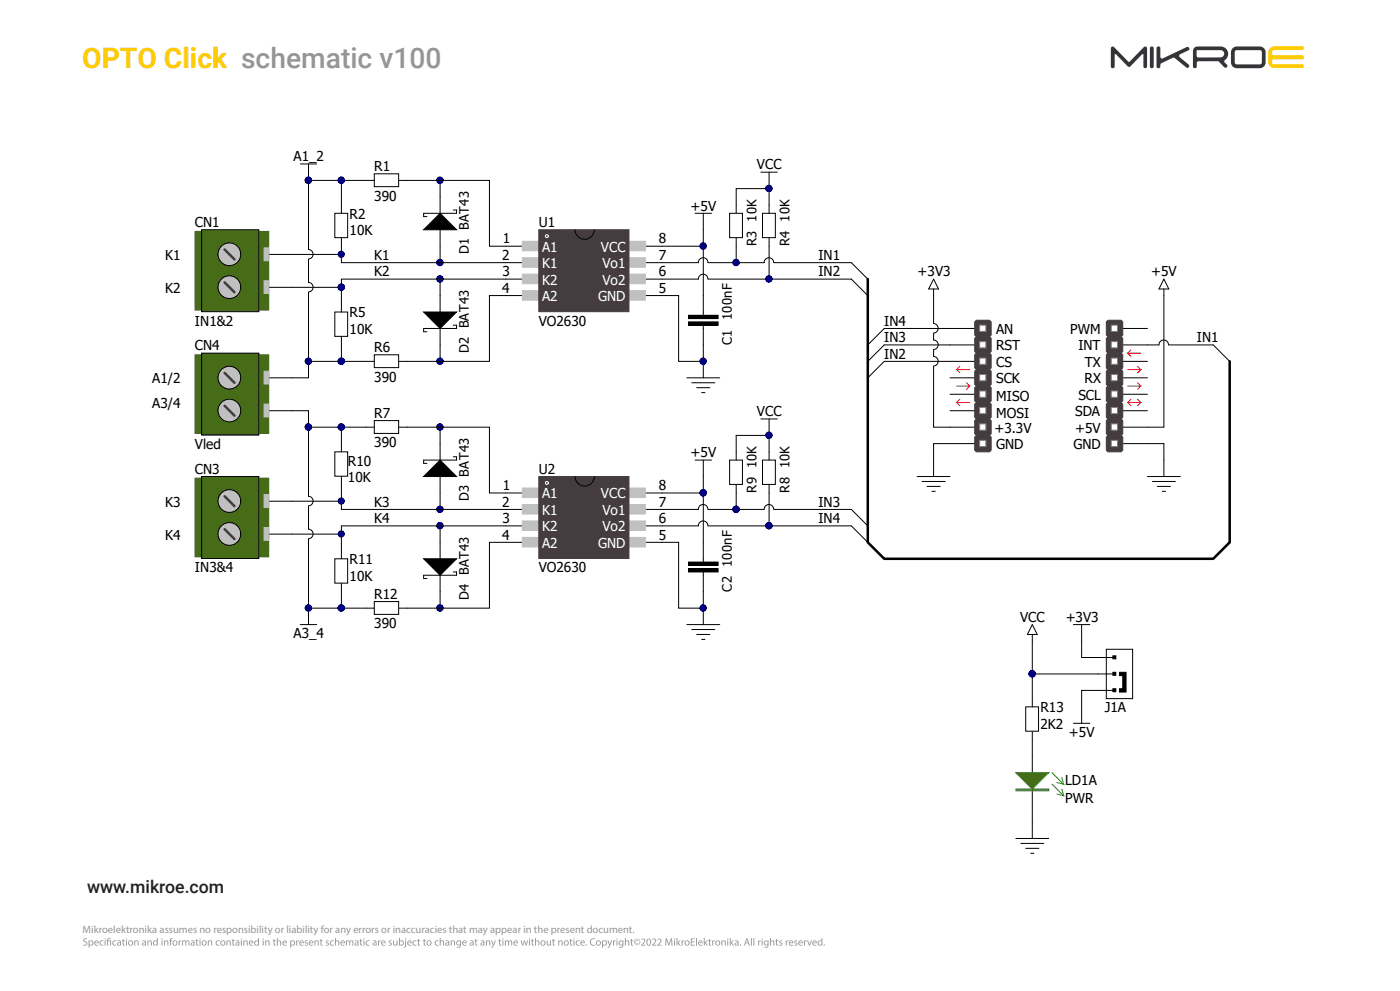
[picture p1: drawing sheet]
<svg xmlns="http://www.w3.org/2000/svg" width="420mm" height="297mm" viewBox="0 0 420 297" stroke-linecap="round" stroke-linejoin="round" font-family="sans-serif">
<path d="M381 14.4l1.3-.5h8.4a.54 .54 0 0 1 .5 .5 .54 .54 0 0 1-.5 .6h-8.6a.9 .9 0 0 0-.5 .8 .9 .9 0 0 0 .5 .8h8.6a.58 .58 0 0 1 .5 .6 .58 .58 0 0 1-.5 .6h-8.6a.8 .8 0 0 0-.5 .8 .8 .8 0 0 0 .7 .7h8.4a.55 .55 0 0 1 .5 .5 .55 .55 0 0 1-.5 .6h-8.4a1.74 1.74 0 0 1-1.8-1.8v-3.3z" fill-rule="evenodd" fill="#ffcc06"/>
<path d="M359 15.1l7.2-.1a1.09 1.09 0 0 1 1.1 1.1 1.09 1.09 0 0 1-1.1 1.1h-6.9l-.3-.5zM358.4 14.2l-.5 1.1v4.6a.58 .58 0 0 0 .6 .5 .58 .58 0 0 0 .5-.5l.1-1.2 .3-.3 6.3 .1a4 4 0 0 0 2.1 1.8l.4-.5-.4-.7a.72 .72 0 0 1-.5-.6 .72 .72 0 0 1 .5-.7 2.22 2.22 0 0 0 .5-2.5 2.22 2.22 0 0 0-2.1-1.4h-6.9zM347.1 14.1l-.1 5.8a.58 .58 0 0 0 .5 .5 .58 .58 0 0 0 .6-.5v-.7l.3-.2 3.7-1.7 3.8 2.9a.57 .57 0 0 0 .7-.1 .57 .57 0 0 0 0-.7l-2.7-2.3-.2-.4 .3-.4 2.5-1.2a.56 .56 0 0 0 .2-.7 .56 .56 0 0 0-.7-.3l-7.3 3.5-.6-.4v-3l-.5-.3zM345.1 14.1l-.1 5.8a.58 .58 0 0 0 .5 .5 .58 .58 0 0 0 .6-.5v-5.5l-.3-.4zM369.8 14.4l.9-.4 7.2-.1a1.74 1.74 0 0 1 1.8 1.8v3a1.74 1.74 0 0 1-1.8 1.7h-6.8a1.74 1.74 0 0 1-1.8-1.7v-3.4zM370.6 15.2l-.2 .5v3l.3 .5 7.2 .1 .6-.3 .1-3.3-.4-.6-7.1-.1zM333.4 14.1l-.1 .4v5.4a.58 .58 0 0 0 .5 .5 .58 .58 0 0 0 .6-.5v-3.5l.3-.2 3.6 3.7 .4 .2 4.2-3.9 .1 3.7a.55 .55 0 0 0 .6 .5 .55 .55 0 0 0 .5-.5v-5.4l-.3-.5-.6 .1-4.5 4.5-4.5-4.5-.4-.2z" fill-rule="evenodd" fill="#343537"/>
<path d="M247.1 283.2a.2 .2 0 0 1 .4 0 .2 .2 0 0 1-.4 0zM245.8 282.1l-.2 .2a.55 .55 0 0 0 0 .6 .55 .55 0 0 0 .6 .3l.2-.4a.52 .52 0 0 0-.1-.6 .52 .52 0 0 0-.5-.1zM245.5 282l.5-.2 .4 .2v-.9h.3v2.3h-.2v-.3a.74 .74 0 0 1-1.2 0 .74 .74 0 0 1 .2-1.1zM244.2 282.1l-.2 .4h.8l-.2-.4zM243.9 282.1a.67 .67 0 0 1 .8-.2 .67 .67 0 0 1 .3 .8h-1a.59 .59 0 0 0 .9 .4l.1 .2a.84 .84 0 0 1-1.1-.1 .84 .84 0 0 1 0-1.1zM242.1 281.8h.3l.4 1.3 .5-1.3h.3l-.6 1.6h-.3zM241.2 281.8h.2v.3l.6-.3v.3l-.5 .3v1h-.3zM240 282.1l-.2 .4h.8l-.2-.4zM239.7 282.1a.67 .67 0 0 1 .8-.2 .67 .67 0 0 1 .3 .8h-1a.59 .59 0 0 0 .9 .4l.1 .2a.84 .84 0 0 1-1.1-.1 .84 .84 0 0 1 0-1.1zM238.3 282l.5-.2 .4 .1-.7 .3a.69 .69 0 0 1 .5 1.2l-.8-.1 .1-.2 .4 .1 .3-.2-.7-.6zM237.1 282.1l-.2 .4h.8l-.1-.4zM236.8 282.1a.67 .67 0 0 1 .9-.2 .67 .67 0 0 1 .3 .8h-1.1a.59 .59 0 0 0 1 .4v.2a.84 .84 0 0 1-1.1-.1 .84 .84 0 0 1 0-1.1zM235.7 281.8h.3v.3l.5-.3v.3l-.5 .3v1h-.3zM233.8 282l.5-.2 .4 .1-.7 .3a.69 .69 0 0 1 .5 1.2l-.8-.1 .1-.2 .3 .1 .3-.2-.6-.6zM232.8 281.5l.3-.1v.4h.4v.3h-.4v.9l.4 .4h-.4l-.2-.3-.1-1h-.2zM231 281.1h.3v1a.55 .55 0 0 1 1 0v1.3h-.3v-1.1l-.3-.3-.4 .3v1.1h-.3zM229.6 282.1l-.1 .2a.57 .57 0 0 0 .4 .9l.4-.4a.51 .51 0 0 0-.1-.6 .51 .51 0 0 0-.6-.1zM229.3 282l.5-.2 .5 .3v-.3h.3v1.4a.81 .81 0 0 1-.4 .8 .81 .81 0 0 1-.9-.1v-.2a.57 .57 0 0 0 .7 .1 .57 .57 0 0 0 .3-.7 .72 .72 0 0 1-1.1 0 .72 .72 0 0 1 .1-1.1zM228.5 281.8h.3v1.6h-.3zM228.5 281.3h.3v.2h-.3zM227.4 281.8h.3v.3l.5-.3v.3l-.5 .3v1h-.3zM226 281.1h.3v2.3h-.3zM225.3 281.1h.3v2.3h-.3zM224.1 281.5l-.3 1h.6zM223.9 281.2h.4l.7 2.2h-.3l-.2-.7h-.8l-.2 .7h-.3zM221.9 283.2a.2 .2 0 0 1 .4 0 .2 .2 0 0 1-.4 0zM220.7 282.7l-.1 .2a.33 .33 0 0 0 .4 .3 .33 .33 0 0 0 .3-.3v-.3zM220.5 281.9l.5-.1 .4 .2 .2 1.4-.3-.2a.49 .49 0 0 1-.7 .1 .49 .49 0 0 1 0-.8l.7-.1v-.2l-.4-.2-.4 .1zM218.9 281.1h.3v1.5l.6-.8h.3l-.6 .7 .7 .9h-.3l-.5-.8-.2 .8h-.3zM218.2 281.8h.3v1.6h-.3zM218.2 281.3h.3v.2h-.3zM216.4 281.8h.3v.3a.57 .57 0 0 1 .7-.3 .57 .57 0 0 1 .3 .7v.9h-.2l-.1-1.1-.5-.2-.2 .3v1h-.3zM214.9 282.6a.54 .54 0 0 0 1 0 .54 .54 0 0 0-1 0zM214.5 282.6a.8 .8 0 0 1 1.6 0 .8 .8 0 0 1-1.6 0zM213.7 281.8h.2v.3l.5-.3v.3l-.4 .3v1h-.3zM212.7 281.5l.3-.1v.4h.4v.3h-.4v.9l.4 .4h-.5l-.2-.3v-1h-.2zM211.1 281.1h.3v1.5l.6-.8h.3l-.5 .7 .6 .9h-.3l-.5-.8-.2 .8h-.3zM209.9 282.1l-.2 .4h.8l-.1-.4zM209.6 282.1a.67 .67 0 0 1 .9-.2 .67 .67 0 0 1 .3 .8h-1.1a.59 .59 0 0 0 1 .4v.2a.84 .84 0 0 1-1.1-.1 .84 .84 0 0 1 0-1.1zM208.8 281.1h.3v2.3h-.3zM207.2 281.2h1.2v.3h-.9v.7h.9v.2h-.9v.8h1v.2h-1.3zM205.7 282.6a.54 .54 0 0 0 1 0 .54 .54 0 0 0-1 0zM205.3 282.6a.8 .8 0 0 1 1.6 0 .8 .8 0 0 1-1.6 0zM204.5 281.8h.2v.3l.5-.3v.3l-.4 .3v1h-.3zM202.9 281.1h.3v1.5l.6-.8h.4l-.6 .7 .6 .9h-.3l-.5-.8-.2 .8h-.3zM202.2 281.8h.3v1.6h-.3zM202.2 281.3h.3v.2h-.3zM199.7 281.2h.4l.5 1.8 .7-1.8h.3l.2 2.2h-.3l-.1-1.9-.7 1.9h-.2l-.6-1.9-.1 1.9h-.2zM197.2 281.5a.74 .74 0 0 1 1.2 .1 .74 .74 0 0 1-.4 1.1l-.4 .5h.9v.2h-1.3l.8-1a.49 .49 0 0 0 .1-.8 .49 .49 0 0 0-.8 .1zM195.6 281.5a.74 .74 0 0 1 1.2 .1 .74 .74 0 0 1-.4 1.1l-.4 .5h.9v.2h-1.3l.8-1a.49 .49 0 0 0 .1-.8 .49 .49 0 0 0-.8 .1zM194.5 281.6a.9 .9 0 0 0-.4 .9 .9 .9 0 0 0 .7 .6 .92 .92 0 0 0-.3-1.5zM194.1 281.6a.63 .63 0 0 1 .7-.3 .63 .63 0 0 1 .5 .6 .93 .93 0 0 1 0 1 .93 .93 0 0 1-1 .4l-.4-.9zM192.4 281.5a.74 .74 0 0 1 1.1 .1 .74 .74 0 0 1-.3 1.1l-.5 .5h1v.2h-1.4l.8-1a.49 .49 0 0 0 .1-.8 .49 .49 0 0 0-.7 .1zM190.8 281.9l.4-.2 .3 .2a.47 .47 0 0 0-.6 .1 .47 .47 0 0 0 0 .6 .47 .47 0 0 0 .6 .1 .55 .55 0 0 1-.8 0 .55 .55 0 0 1 .1-.8zM190.3 282.3a.85 .85 0 0 0 1.7 0 .85 .85 0 0 0-1.7 0zM190.1 282.3a1 1 0 0 1 2 0 1 1 0 0 1-2 0zM189.3 281.5l.3-.1v.4h.4v.3h-.4v.9l.3 .4h-.4l-.2-.3v-1h-.3zM187.5 281.1h.3v1a.55 .55 0 0 1 .9 0l.1 1.3h-.3v-1.1l-.4-.3-.3 .3v1.1h-.3zM186.1 282.1l-.2 .2a.57 .57 0 0 0 .4 .9l.4-.4a.51 .51 0 0 0 0-.6 .51 .51 0 0 0-.6-.1zM185.8 282l.5-.2 .5 .3v-.3h.2v1.4a.81 .81 0 0 1-.4 .8 .81 .81 0 0 1-.9-.1l.1-.2a.57 .57 0 0 0 .7 .1 .57 .57 0 0 0 .2-.7 .72 .72 0 0 1-1.1 0 .72 .72 0 0 1 .2-1.1zM185 281.8h.2v1.6h-.2zM185 281.3h.2v.2h-.2zM183.9 281.8h.2l.1 .3 .5-.3v.3l-.5 .3v1h-.3zM182.2 281.8h.3l.4 1.3 .5-1.3h.3l-.7 1.8-.6 .5-.1-.3 .5-.5zM181 282.2l-.1 .2a.48 .48 0 0 0 .2 .7 .48 .48 0 0 0 .6-.2 .55 .55 0 0 0 0-.6 .55 .55 0 0 0-.5-.2zM180.6 281.8h.3v.3a.72 .72 0 0 1 1 0 .72 .72 0 0 1 0 1 .72 .72 0 0 1-1 .1v.8h-.3zM179.1 282.6a.54 .54 0 0 0 1 0 .54 .54 0 0 0-1 0zM178.7 282.6a.8 .8 0 0 1 1.6 0 .8 .8 0 0 1-1.6 0zM177.4 281.4l.9-.2 .3 .1-.1 .2a.88 .88 0 0 0-1.2 .8 .88 .88 0 0 0 1.2 .8l.1 .2a1.12 1.12 0 0 1-1.5-.4 1.12 1.12 0 0 1 .3-1.5zM175.7 283.2a.2 .2 0 0 1 .4 0 .2 .2 0 0 1-.4 0zM174.5 282.1l-.1 .4h.8l-.2-.4zM174.3 282.1a.67 .67 0 0 1 .8-.2 .67 .67 0 0 1 .3 .8h-1.1a.59 .59 0 0 0 1 .4v.2a.84 .84 0 0 1-1-.1 .84 .84 0 0 1 0-1.1zM172.9 282l.6-.2 .4 .1-.1 .2a.58 .58 0 0 0-.8 .5 .58 .58 0 0 0 .8 .5l.1 .2a.81 .81 0 0 1-1.1-.2 .81 .81 0 0 1 .1-1.1zM172 281.8h.3v1.6h-.3zM172.1 281.3h.2v.2h-.2zM171.1 281.5l.2-.1v.4h.4v.3h-.4l.1 .9 .3 .4h-.4l-.2-.3v-1h-.3zM169.4 282.6a.55 .55 0 0 0 1.1 0 .55 .55 0 0 0-1.1 0zM169.1 282.6a.78 .78 0 0 1 1.5 0 .78 .78 0 0 1-1.5 0zM167.5 281.8h.2v.3a.57 .57 0 0 1 .7-.3 .57 .57 0 0 1 .4 .7v.9h-.3v-1.1l-.5-.2-.2 .3v1h-.3zM165.8 281.5l.3-.1v.4h.4v.3h-.4v.9l.4 .4h-.4l-.2-.3-.1-1h-.2zM164 281.8h.3v1.2l.3 .2 .4-.3v-1.1h.3v1.6h-.2v-.3l-.6 .3-.3-.1zM162.4 282.6a.55 .55 0 0 0 1.1 0 .55 .55 0 0 0-1.1 0zM162.1 282.6a.8 .8 0 0 1 1.6 0 .8 .8 0 0 1-1.6 0zM160.5 281.1h.3v1a.55 .55 0 0 1 1 0v1.3h-.3v-1.1l-.3-.3-.4 .3v1.1h-.3zM159.5 281.5l.3-.1v.4h.4v.3h-.4v.9l.4 .4h-.4l-.3-.3v-1h-.2zM158.7 281.8h.3v1.6h-.3zM158.7 281.3h.3v.2h-.3zM156.2 281.8h.3l.3 1.3 .4-1.3h.2l.4 1.3 .4-1.3h.2l-.5 1.6h-.2l-.4-1.3-.4 1.3h-.2zM154.5 282.1l-.2 .4h.8l-.2-.4zM154.2 282.1a.67 .67 0 0 1 .8-.2 .67 .67 0 0 1 .4 .8h-1.1a.59 .59 0 0 0 .9 .4l.1 .2a.84 .84 0 0 1-1.1-.1 .84 .84 0 0 1 0-1.1zM151.5 281.8h.2v.3a.52 .52 0 0 1 .5-.3 .52 .52 0 0 1 .4 .3l.4-.3 .5 .1 .2 1.5h-.3v-1.1l-.3-.3-.4 .3v1.1h-.3v-1.2l-.3-.2-.3 .3-.1 1.1h-.2zM150.7 281.8h.3v1.6h-.3zM150.7 281.3h.3v.2h-.3zM149.7 281.5l.3-.1v.4h.4v.3h-.4v.9l.4 .4h-.4l-.2-.3-.1-1h-.2zM147.3 281.8h.3l.4 1.3 .5-1.3h.2l-.6 1.8-.6 .5-.1-.3 .5-.5zM145.8 281.8h.2v.3a.57 .57 0 0 1 .7-.3 .57 .57 0 0 1 .4 .7v.9h-.3v-1.1l-.5-.2-.2 .3v1h-.3zM144.5 282.7l-.1 .2a.33 .33 0 0 0 .4 .3 .33 .33 0 0 0 .3-.3v-.3zM144.2 281.9l.6-.1 .4 .2 .2 1.4-.3-.2a.49 .49 0 0 1-.8 .1 .49 .49 0 0 1 .1-.8l.7-.1-.1-.2-.3-.2-.4 .1zM142.6 281.5l.3-.1v.4h.4v.3h-.4v.9l.4 .4h-.5l-.2-.3v-1h-.2zM141.3 282.7l-.1 .2a.33 .33 0 0 0 .3 .3 .33 .33 0 0 0 .3-.3v-.3zM141 281.9l.5-.1 .5 .2 .1 1.4-.3-.2a.49 .49 0 0 1-.7 .1 .49 .49 0 0 1 0-.8l.7-.1v-.2l-.3-.2-.4 .1zM139.1 282.1l-.2 .4h.8l-.1-.4zM138.8 282.1a.67 .67 0 0 1 .9-.2 .67 .67 0 0 1 .3 .8h-1.1a.59 .59 0 0 0 1 .4v.2a.84 .84 0 0 1-1.1-.1 .84 .84 0 0 1 0-1.1zM137.4 282.1l-.2 .2a.57 .57 0 0 0 .4 .9l.4-.4a.51 .51 0 0 0-.1-.6 .51 .51 0 0 0-.5-.1zM137.1 282l.5-.2 .4 .3 .1-.3h.2v1.4a.81 .81 0 0 1-.4 .8 .81 .81 0 0 1-.9-.1l.1-.2a.57 .57 0 0 0 .7 .1 .57 .57 0 0 0 .2-.7 .72 .72 0 0 1-1.1 0 .72 .72 0 0 1 .2-1.1zM135.2 281.8h.2l.1 .3a.57 .57 0 0 1 .6-.3 .57 .57 0 0 1 .4 .7v.9h-.3v-1.1l-.5-.2-.2 .3v1h-.3zM133.9 282.7l-.1 .2a.33 .33 0 0 0 .4 .3 .33 .33 0 0 0 .3-.3v-.3zM133.7 281.9l.5-.1 .4 .2 .2 1.4-.3-.2a.49 .49 0 0 1-.7 .1 .49 .49 0 0 1 0-.8l.7-.1v-.2l-.4-.2-.4 .1zM131.9 281.1h.3v1a.55 .55 0 0 1 1 0v1.3h-.2l-.1-1.1-.3-.3-.4 .3v1.1h-.3zM130.6 282l.6-.2 .4 .1-.1 .2a.58 .58 0 0 0-.8 .5 .58 .58 0 0 0 .8 .5l.1 .2a.81 .81 0 0 1-1.1-.2 .81 .81 0 0 1 .1-1.1zM128.3 282.6a.54 .54 0 0 0 1 0 .54 .54 0 0 0-1 0zM127.9 282.6a.8 .8 0 0 1 1.6 0 .8 .8 0 0 1-1.6 0zM127.1 281.5l.3-.1v.4h.4v.3h-.4v.9l.4 .4h-.5l-.2-.3v-1h-.2zM125.4 281.5l.3-.1v.4h.4v.3h-.4v.9l.3 .4h-.4l-.2-.3v-1h-.2zM124 282l.6-.2 .4 .1-.1 .2a.58 .58 0 0 0-.9 .5 .58 .58 0 0 0 .9 .5l.1 .2a.81 .81 0 0 1-1.1-.2 .81 .81 0 0 1 .1-1.1zM122.6 282.1l-.2 .4h.8l-.1-.4zM122.4 282.1a.67 .67 0 0 1 .8-.2 .67 .67 0 0 1 .3 .8h-1.1a.59 .59 0 0 0 1 .4v.2a.84 .84 0 0 1-1.1-.1 .84 .84 0 0 1 .1-1.1zM121.6 281.3h.2v.2h-.3zM121.5 281.8h.3v1.7l-.2 .4-.4 .1 .3-.6zM120.1 282.2l-.1 .2a.52 .52 0 0 0 .1 .6 .52 .52 0 0 0 .6 .1l.1-.2a.55 .55 0 0 0 0-.6 .55 .55 0 0 0-.6-.2zM119.7 281.1h.3v1a.71 .71 0 0 1 1 0 .71 .71 0 0 1-.1 1 .71 .71 0 0 1-1 0v.3h-.2zM117.9 281.8h.3v1.2l.4 .2 .3-.3 .1-1.1h.2v1.6h-.2v-.3l-.5 .3-.4-.1zM116.7 282l.5-.2 .3 .1-.6 .3a.69 .69 0 0 1 .4 1.2l-.7-.1v-.2l.4 .1 .3-.2-.6-.6zM114.8 282.1l-.2 .4h.8l-.1-.4zM114.5 282.1a.67 .67 0 0 1 .8-.2 .67 .67 0 0 1 .4 .8h-1.1a.59 .59 0 0 0 .9 .4l.1 .2a.84 .84 0 0 1-1.1-.1 .84 .84 0 0 1 0-1.1zM113.4 281.8h.2l.1 .3 .5-.3v.3l-.5 .3v1h-.3zM112.1 282.7l-.1 .2a.33 .33 0 0 0 .4 .3 .33 .33 0 0 0 .3-.3v-.3zM111.9 281.9l.5-.1 .5 .2 .1 1.4-.3-.2a.49 .49 0 0 1-.7 .1 .49 .49 0 0 1 0-.8l.7-.1v-.2l-.4-.2-.4 .1zM109.9 282l.6-.2 .4 .1-.1 .2a.58 .58 0 0 0-.8 .5 .58 .58 0 0 0 .8 .5l.1 .2a.81 .81 0 0 1-1.1-.2 .81 .81 0 0 1 .1-1.1zM109 281.8h.3v1.6h-.3zM109.1 281.3h.2v.2h-.2zM108.1 281.5l.2-.1v.4h.4v.3h-.4l.1 .9 .3 .4h-.4l-.2-.3v-1h-.3zM106.7 282.7l-.1 .2a.33 .33 0 0 0 .4 .3 .33 .33 0 0 0 .3-.3v-.3zM106.5 281.9l.5-.1 .4 .2 .2 1.4-.3-.2a.49 .49 0 0 1-.7 .1 .49 .49 0 0 1 0-.8l.7-.1v-.2l-.4-.2-.4 .1zM103.8 281.8h.3v.3a.52 .52 0 0 1 .5-.3 .52 .52 0 0 1 .4 .3l.3-.3 .6 .1 .1 1.5h-.2l-.1-1.1-.3-.3-.3 .3v1.1h-.3v-1.2l-.3-.2-.4 .3v1.1h-.3zM102.6 282.1l-.2 .4h.8l-.1-.4zM102.3 282.1a.67 .67 0 0 1 .8-.2 .67 .67 0 0 1 .4 .8h-1.1a.59 .59 0 0 0 1 .4v.2a.84 .84 0 0 1-1.1-.1 .84 .84 0 0 1 0-1.1zM100.5 281.1h.3v1a.55 .55 0 0 1 .9 0l.1 1.3h-.3v-1.1l-.3-.3-.4 .3v1.1h-.3zM99.2 282l.6-.2 .4 .1-.1 .2a.58 .58 0 0 0-.9 .5 .58 .58 0 0 0 .9 .5l.1 .2a.81 .81 0 0 1-1.1-.2 .81 .81 0 0 1 .1-1.1zM97.8 282l.5-.2 .3 .1-.6 .3a.69 .69 0 0 1 .4 1.2l-.7-.1 .1-.2 .3 .1 .3-.2-.6-.6zM96.1 281.5l.3-.1v.4h.4v.3h-.4v.9l.4 .4h-.4l-.2-.3-.1-1h-.2zM94.3 281.8h.3v.3a.57 .57 0 0 1 .7-.3 .57 .57 0 0 1 .3 .7v.9h-.2l-.1-1.1-.5-.2-.2 .3v1h-.3zM93.1 282.1l-.2 .4h.8l-.1-.4zM92.8 282.1a.67 .67 0 0 1 .8-.2 .67 .67 0 0 1 .4 .8h-1.1a.59 .59 0 0 0 .9 .4l.1 .2a.84 .84 0 0 1-1.1-.1 .84 .84 0 0 1 0-1.1zM91.5 282l.4-.2 .4 .1-.6 .3a.69 .69 0 0 1 .4 1.2l-.7-.1v-.2l.4 .1 .3-.2-.6-.6zM90.2 282.1l-.2 .4h.9l-.2-.4zM90 282.1a.67 .67 0 0 1 .8-.2 .67 .67 0 0 1 .3 .8h-1.1a.59 .59 0 0 0 1 .4v.2a.84 .84 0 0 1-1-.1 .84 .84 0 0 1 0-1.1zM88.9 281.8h.2v.3l.5-.3v.3l-.4 .3v1h-.3zM87.5 282.2l-.1 .2a.48 .48 0 0 0 .2 .7 .48 .48 0 0 0 .6-.2 .55 .55 0 0 0 0-.6 .55 .55 0 0 0-.6-.2zM87.1 281.8h.2v.3a.72 .72 0 0 1 1 0 .72 .72 0 0 1 0 1 .72 .72 0 0 1-.9 .1v.8h-.3zM85.2 282.1l-.2 .4h.8l-.2-.4zM84.9 282.1a.67 .67 0 0 1 .8-.2 .67 .67 0 0 1 .3 .8h-1a.59 .59 0 0 0 .9 .4l.1 .2a.84 .84 0 0 1-1.1-.1 .84 .84 0 0 1 0-1.1zM83 281.1h.3v1a.55 .55 0 0 1 1 0l.1 1.3h-.3l-.1-1.1-.3-.3-.4 .3v1.1h-.3zM82.1 281.5l.2-.1v.4h.4v.3h-.4l.1 .9 .3 .4h-.4l-.2-.3v-1h-.3zM79.5 281.8h.3v.3a.57 .57 0 0 1 .7-.3 .57 .57 0 0 1 .4 .7v.9h-.3v-1.1l-.5-.2-.3 .3v1h-.2zM78.8 281.8h.3v1.6h-.3zM78.8 281.3h.3v.2h-.3zM76.7 282.1l-.1 .2a.55 .55 0 0 0 0 .6 .55 .55 0 0 0 .6 .3l.2-.4a.52 .52 0 0 0-.1-.6 .52 .52 0 0 0-.6-.1zM76.4 282l.5-.2 .5 .2v-.9h.3v2.3h-.3v-.3a.74 .74 0 0 1-1.1 0 .74 .74 0 0 1 .1-1.1zM75.1 282.1l-.2 .4h.8l-.1-.4zM74.8 282.1a.67 .67 0 0 1 .9-.2 .67 .67 0 0 1 .3 .8h-1.1a.59 .59 0 0 0 1 .4v.2a.84 .84 0 0 1-1.1-.1 .84 .84 0 0 1 0-1.1zM73 281.8h.2l.1 .3a.57 .57 0 0 1 .6-.3 .57 .57 0 0 1 .4 .7v.9h-.3v-1.1l-.5-.2-.2 .3v1h-.3zM72.3 281.8h.2v1.6h-.2zM72.3 281.3h.2v.2h-.2zM71 282.7l-.1 .2a.33 .33 0 0 0 .3 .3 .33 .33 0 0 0 .3-.3v-.3zM70.7 281.9l.5-.1 .5 .2 .1 1.4-.2-.2a.49 .49 0 0 1-.8 .1 .49 .49 0 0 1 0-.8l.7-.1v-.2l-.3-.2-.4 .1zM69.7 281.5l.3-.1v.4h.4v.3h-.4v.9l.4 .4h-.4l-.2-.3-.1-1h-.2zM67.9 281.8h.3v.3a.57 .57 0 0 1 .7-.3 .57 .57 0 0 1 .3 .7v.9h-.2l-.1-1.1-.5-.2-.2 .3v1h-.3zM66.4 282.6a.54 .54 0 0 0 1 0 .54 .54 0 0 0-1 0zM66 282.6a.8 .8 0 0 1 1.6 0 .8 .8 0 0 1-1.6 0zM64.9 282l.6-.2 .4 .1-.1 .2a.58 .58 0 0 0-.8 .5 .58 .58 0 0 0 .8 .5l.1 .2a.81 .81 0 0 1-1.1-.2 .81 .81 0 0 1 .1-1.1zM62.3 281.8h.3v.3a.57 .57 0 0 1 .7-.3 .57 .57 0 0 1 .4 .7v.9h-.3l-.1-1.1-.4-.2-.3 .3v1h-.3zM60.8 282.6a.55 .55 0 0 0 1.1 0 .55 .55 0 0 0-1.1 0zM60.4 282.6a.8 .8 0 0 1 1.6 0 .8 .8 0 0 1-1.6 0zM59.9 281.8h.2v1.6h-.2zM59.9 281.3h.2v.2h-.2zM58.9 281.5l.2-.1v.4h.4v.3h-.4l.1 .9 .3 .4h-.4l-.2-.3v-1h-.3zM57.6 282.7l-.1 .2a.33 .33 0 0 0 .3 .3 .33 .33 0 0 0 .3-.3v-.3zM57.3 281.9l.5-.1 .5 .2 .1 1.4-.3-.2a.49 .49 0 0 1-.7 .1 .49 .49 0 0 1 0-.8l.7-.1v-.2l-.4-.2-.4 .1zM54.6 281.8h.3v.3a.52 .52 0 0 1 .5-.3 .52 .52 0 0 1 .4 .3l.3-.3 .6 .1 .1 1.5h-.2l-.1-1.1-.3-.3-.3 .3v1.1h-.3v-1.2l-.3-.2-.4 .3v1.1h-.3zM53.6 281.8h.2v.3l.6-.3v.3l-.5 .3v1h-.3zM52 282.6a.55 .55 0 0 0 1.1 0 .55 .55 0 0 0-1.1 0zM51.7 282.6a.78 .78 0 0 1 1.5 0 .78 .78 0 0 1-1.5 0zM51.2 281.2l.6-.1-.5 .4v.3h.3v.3h-.3v1.3h-.3v-1.3h-.2v-.3h.2zM49.2 281.8h.2l.1 .3a.57 .57 0 0 1 .6-.3 .57 .57 0 0 1 .4 .7v.9h-.3v-1.1l-.5-.2-.2 .3v1h-.3zM48.5 281.8h.2v1.6h-.2zM48.5 281.3h.2v.2h-.2zM46.4 282.1l-.2 .2a.55 .55 0 0 0 0 .6 .55 .55 0 0 0 .6 .3l.2-.4a.52 .52 0 0 0-.1-.6 .52 .52 0 0 0-.5-.1zM46.1 282l.5-.2 .4 .2v-.9h.3v2.3h-.2v-.3a.74 .74 0 0 1-1.2 0 .74 .74 0 0 1 .2-1.1zM44.2 281.8h.3v.3a.57 .57 0 0 1 .7-.3 .57 .57 0 0 1 .3 .7v.9h-.2l-.1-1.1-.5-.2-.2 .3v1h-.3zM43 282.7l-.1 .2a.33 .33 0 0 0 .3 .3 .33 .33 0 0 0 .3-.3v-.3zM42.7 281.9l.5-.1 .5 .2 .1 1.4-.3-.2a.49 .49 0 0 1-.7 .1 .49 .49 0 0 1 0-.8l.7-.1v-.2l-.3-.2-.4 .1zM40.3 281.8h.2v.3a.57 .57 0 0 1 .7-.3 .57 .57 0 0 1 .4 .7v.9h-.3v-1.1l-.5-.2-.2 .3-.1 1h-.2zM38.7 282.6a.55 .55 0 0 0 1.1 0 .55 .55 0 0 0-1.1 0zM38.4 282.6a.78 .78 0 0 1 1.5 0 .78 .78 0 0 1-1.5 0zM37.8 281.8h.3v1.6h-.3zM37.8 281.3h.2v.2h-.2zM36.8 281.5l.3-.1v.4h.4v.3h-.4v.9l.4 .4h-.5l-.2-.3v-1h-.2zM35.5 282.7l-.1 .2a.33 .33 0 0 0 .3 .3 .33 .33 0 0 0 .3-.3v-.3zM35.2 281.9l.5-.1 .5 .2 .1 1.4-.3-.2a.49 .49 0 0 1-.7 .1 .49 .49 0 0 1 0-.8l.7-.1v-.2l-.3-.2-.4 .1zM33.9 282l.6-.2 .4 .1-.1 .2a.58 .58 0 0 0-.8 .5 .58 .58 0 0 0 .8 .5l.1 .2a.81 .81 0 0 1-1.1-.2 .81 .81 0 0 1 .1-1.1zM32.3 281.3l.9-.1-.1 .2h-.5l-.2 .4h.9v1.6h-.2v-1.3h-.7v1.3h-.2v-1.3h-.3v-.3h.3zM31.4 281.8h.3v1.6h-.3zM31.4 281.3h.3v.2h-.3zM30.1 282l.6-.2 .4 .1-.1 .2a.58 .58 0 0 0-.9 .5 .58 .58 0 0 0 .9 .5l.1 .2a.81 .81 0 0 1-1.1-.2 .81 .81 0 0 1 .1-1.1zM28.7 282.1l-.2 .4h.9l-.2-.4zM28.5 282.1a.67 .67 0 0 1 .8-.2 .67 .67 0 0 1 .3 .8h-1.1a.59 .59 0 0 0 1 .4v.2a.84 .84 0 0 1-1.1-.1 .84 .84 0 0 1 .1-1.1zM27 282.2l-.1 .2a.48 .48 0 0 0 .1 .7 .48 .48 0 0 0 .7-.2 .55 .55 0 0 0 0-.6 .55 .55 0 0 0-.6-.2zM26.6 281.8h.2v.3a.72 .72 0 0 1 1 0 .72 .72 0 0 1 0 1 .72 .72 0 0 1-1 .1v.8h-.2zM25.1 281.4l1-.1-.1 .2-.7 .1 .1 .5a.74 .74 0 0 1 .7 1 .74 .74 0 0 1-1.2 .2l.1-.3a.46 .46 0 0 0 .7 .1 .46 .46 0 0 0-.2-.7 .6 .6 0 0 1-.5-.4 .6 .6 0 0 1 .1-.6z" fill="#939598"/>
<g fill="none" stroke="#000" stroke-width=".3">
<path d="M285 108.3h-19.7l-5 4.9M280.1 137.9v4.9M275.1 142.8h9.9M276.6 144.3h6.9M278.1 145.8h4M279.6 147.3h1M206.1 187.2h9.8M207.5 188.7h6.9M209 190.1h4M210.5 191.6h1M211 182.3v4.9M307.7 211.8h3.9v7.3h-3.9z"/>
<path d="M309.7 209.4v2.4M309.7 219.2v2.5M309.7 226.6v5M309.7 236.5v4.9"/>
</g>
<circle cx="210.9" cy="182.2" r=".94" fill="#000080" stroke="#000080" stroke-width=".3"/>
<path d="M304.8 236.5h9.8v.5h-9.8z" fill-rule="evenodd" fill="#00bf00" stroke="#00bf00" stroke-width=".3"/>
<path d="M304.8 231.6h9.8l-4.9 4.9z" fill="#00bf00"/>
<path d="M304.8 231.6h9.8l-4.9 4.9zM315.6 235l3.5 3.5-2-.5M315.6 231.6l3.5 3.4-2-.5M318.6 236.5l.5 2M318.6 233l.5 2" fill="none" stroke="#00bf00" stroke-width=".3"/>
<path d="M349.2 86.6v41.4h-5M349.2 83.6l1.4 3h-2.9zM285 133h-4.9v4.9M344.2 133h5v9.8M77.7 150.2h9.9M344.2 142.8h9.9M345.7 144.3h6.9M347.2 145.8h3.9M348.7 147.3h1M77.7 160.1h9.9" fill="none" stroke="#000" stroke-width=".3"/>
<g fill="#466c18" stroke="#466c18" stroke-width=".3">
<path d="M58.5 143.3h1.9v23.6h-1.9z"/>
<path d="M77.7 143.3h2.9v23.6h-2.9z"/>
</g>
<path d="M60.5 142.8h17.1v24.6h-17.1z" fill="#466c18" stroke="#000" stroke-width=".3"/>
<g fill="#c0c0c0" stroke="#000" stroke-width=".3">
<circle cx="68.8" cy="150.2" r="3.4"/>
<circle cx="68.8" cy="160" r="3.4"/>
</g>
<path d="M67.4 158.6l2.9 3M67.4 148.7l2.9 3" fill="none" stroke="#443c3e" stroke-width=".76"/>
<g fill="#c0c0c0" stroke="#c0c0c0" stroke-width=".3">
<path d="M79.2 148.2h1.4v3.9h-1.4z"/>
<path d="M79.2 158.1h1.4v3.8h-1.4z"/>
<path d="M156.7 146.3h4.8v2.8h-4.8z"/>
<path d="M156.7 151.2h4.8v2.9h-4.8z"/>
<path d="M156.7 156.1h4.8v2.9h-4.8z"/>
<path d="M156.7 161.1h4.8v2.8h-4.8z"/>
<path d="M188.8 146.3h4.8v2.8h-4.8z"/>
<path d="M188.8 151.2h4.8v2.9h-4.8z"/>
<path d="M188.8 156.1h4.8v2.9h-4.8z"/>
<path d="M188.8 161.1h4.8v2.8h-4.8z"/>
</g>
<g fill="none" stroke="#000" stroke-width=".3">
<path d="M77.7 113.2h9.9M350.5 103.4a1.43 1.43 0 0 0-1.4-1.5 1.43 1.43 0 0 0-1.4 1.5h-3.5M350.6 103.4h13.4l4.9 4.9M77.7 123.1h9.9M151.8 147.7h4.9M151.8 152.7h4.9M151.8 157.6h4.9M178.3 142.8a2.91 2.91 0 0 1-2.9 2.9 2.91 2.91 0 0 1-2.9-2.9M193.7 147.7h5M193.7 152.7h5M193.7 157.6h5M151.8 162.5h4.9"/>
<path d="M193.7 162.5h5M206.5 168.5h8.9v.9h-8.9zM206.5 170.4h8.9v1h-8.9zM211 162.5v6M211 171.4v5.9"/>
</g>
<path d="M260.3 83.6v78.9l5 5h98.7l4.9-5v-54.2" fill="none" stroke="#000" stroke-width=".76"/>
<g fill="#000">
<path d="M206.5 168.5h8.9v.9h-8.9z" fill-rule="evenodd"/>
<path d="M206.5 170.4h8.9v1h-8.9z" fill-rule="evenodd"/>
</g>
<path d="M161.6 142.8h27.1v24.6h-27.1z" fill="#443c3e" stroke="#443c3e" stroke-width=".3"/>
<circle cx="164.1" cy="144.7" r=".44" fill="none" stroke="#fff" stroke-width=".3"/>
<g fill="#466c18" stroke="#466c18" stroke-width=".3">
<path d="M58.5 106.3h1.9v23.6h-1.9z"/>
<path d="M77.7 106.3h2.9v23.6h-2.9z"/>
</g>
<path d="M60.5 105.8h17.1v24.6h-17.1z" fill="#466c18" stroke="#000" stroke-width=".3"/>
<g fill="#c0c0c0" stroke="#000" stroke-width=".3">
<circle cx="68.8" cy="113.2" r="3.4"/>
<circle cx="68.8" cy="123" r="3.4"/>
</g>
<path d="M67.4 111.8l2.9 2.9M67.4 121.6l2.9 3" fill="none" stroke="#443c3e" stroke-width=".76"/>
<g fill="#c0c0c0" stroke="#c0c0c0" stroke-width=".3">
<path d="M79.2 111.3h1.4v3.8h-1.4z"/>
<path d="M79.2 121.1h1.4v3.9h-1.4z"/>
</g>
<g fill="none" stroke="#000" stroke-width=".3">
<path d="M77.7 76.3h9.9M77.7 86.1h9.9M206.1 113.2h9.8M207.5 114.7h6.9M209 116.2h4M210.5 117.7h1M211 108.3v4.9M100.4 135.4h3.9v7.3h-3.9zM102.4 128v7.4M109.8 128h2.5M112.3 126.1h7.3v3.8h-7.3zM119.7 128h27.1v19.7h5"/>
<path d="M132 128v9.9M136 136.9h1v1h-9.9v1h1M208.5 137.9h5M211 137.9v24.6M218.9 137.9h3.8v7.3h-3.8zM220.9 135.4v2.5M228.8 137.9h3.8v7.3h-3.8zM230.7 135.4v2.5M102.4 142.8v9.9h49.4M127.1 142.8l4.9-4.9 5 4.9zM132 142.8v9.9M132 157.6v9.9"/>
<path d="M151.8 157.6h-49.4v9.9M198.7 147.7h12.3M212.4 157.6a1.43 1.43 0 0 0-1.5-1.5 1.43 1.43 0 0 0-1.4 1.5h-10.8M212.4 152.7a1.43 1.43 0 0 0-1.5-1.5 1.43 1.43 0 0 0-1.4 1.5h-10.8M212.5 157.6h42.9M220.9 145.3v7.4M230.7 145.3v12.3M232.1 152.7a1.43 1.43 0 0 0-1.4-1.5 1.43 1.43 0 0 0-1.5 1.5h-16.7M232.2 152.7h23.2M100.4 167.5h3.9v7.3h-3.9zM102.4 174.9v7.4h9.9M127.1 167.5h9.9l-5 4.9z"/>
<path d="M132 172.4v9.9M136 171.4h1v1h-9.9v1h1M151.8 162.5h-5v19.8h-27.1M198.7 162.5h4.9v19.8h7.4v-5M112.3 180.3h7.3v3.8h-7.3z"/>
</g>
<g fill="#000080" stroke="#000080" stroke-width=".3">
<circle cx="132" cy="152.6" r=".94"/>
<circle cx="132" cy="128" r=".94"/>
<circle cx="132" cy="157.6" r=".94"/>
<circle cx="132" cy="182.2" r=".94"/>
<circle cx="102.4" cy="128" r=".94"/>
<circle cx="210.9" cy="182.2" r=".94"/>
<circle cx="210.9" cy="147.7" r=".94"/>
<circle cx="102.4" cy="182.2" r=".94"/>
<circle cx="230.7" cy="157.6" r=".94"/>
<circle cx="220.8" cy="152.6" r=".94"/>
<circle cx="210.9" cy="108.3" r=".94"/>
</g>
<path d="M127.1 142.8l4.9-4.9 5 4.9zM127.1 167.5h9.9l-5 4.9z" fill="#000"/>
<g fill="#466c18" stroke="#466c18" stroke-width=".3">
<path d="M58.5 69.4h1.9v23.5h-1.9z"/>
<path d="M77.7 69.4h2.9v23.5h-2.9z"/>
</g>
<path d="M60.5 68.9h17.1v24.5h-17.1z" fill="#466c18" stroke="#000" stroke-width=".3"/>
<g fill="#c0c0c0" stroke="#000" stroke-width=".3">
<circle cx="68.8" cy="76.2" r="3.4"/>
<circle cx="68.8" cy="86.1" r="3.4"/>
</g>
<path d="M67.4 74.8l2.9 2.9M67.4 84.6l2.9 3" fill="none" stroke="#443c3e" stroke-width=".76"/>
<g fill="#c0c0c0" stroke="#c0c0c0" stroke-width=".3">
<path d="M79.2 74.3h1.4v3.8h-1.4z"/>
<path d="M79.2 84.1h1.4v3.9h-1.4z"/>
<path d="M156.7 72.3h4.8v2.9h-4.8z"/>
<path d="M156.7 77.2h4.8v2.9h-4.8z"/>
<path d="M156.7 82.2h4.8v2.8h-4.8z"/>
<path d="M156.7 87.1h4.8v2.9h-4.8z"/>
<path d="M188.8 72.3h4.8v2.9h-4.8z"/>
<path d="M188.8 77.2h4.8v2.9h-4.8z"/>
<path d="M188.8 82.2h4.8v2.8h-4.8z"/>
<path d="M188.8 87.1h4.8v2.9h-4.8z"/>
</g>
<g fill="none" stroke="#000" stroke-width=".3">
<path d="M90.1 49.1h4.9M92.6 49.1v25.7a1.43 1.43 0 0 1 1.3 1.4 1.43 1.43 0 0 1-1.4 1.4M92.6 54.1h19.7M102.4 54.1v9.8M112.3 52.1h7.3v3.8h-7.3zM119.7 54.1h27.1v19.7h9.9M132 54.1v9.8M228.3 51.6h4.9M230.7 51.6v4.9M87.6 76.3h14.8M92.6 77.7v6.9a1.43 1.43 0 0 1 1.3 1.5 1.43 1.43 0 0 1-1.4 1.4M100.4 63.9h3.9v7.3h-3.9z"/>
<path d="M102.4 71.3v7.4h54.3M127.1 68.9l4.9-5 5 5zM132 68.9v9.8M136 62.9h1v1h-9.9v1h1M178.3 68.9a2.91 2.91 0 0 1-2.9 2.8 2.91 2.91 0 0 1-2.9-2.8M193.7 73.8h17.3v20.7M208.5 63.9h5M211 63.9v9.9M212.4 78.7a1.43 1.43 0 0 0-1.5-1.5 1.43 1.43 0 0 0-1.4 1.5h-15.8M218.9 63.9h3.8v7.3h-3.8zM220.9 63.9v-7.4h9.8v7.4M220.9 71.3v7.4h-8.4"/>
<path d="M228.8 63.9h3.8v7.3h-3.8zM230.7 71.3v12.3h-18.2M232.1 78.7a1.43 1.43 0 0 0-1.4-1.5 1.43 1.43 0 0 0-1.5 1.5h-8.3M232.2 78.7h23.2l4.9 4.9M87.6 86.1h14.8M92.6 87.6v20.7h9.8M100.4 93.5h3.9v7.3h-3.9zM102.4 86.1v7.4M127.1 93.5h9.9l-5 4.9zM132 83.6v9.9M132 98.4v9.9M136 97.5h1v.9h-9.9v1h1"/>
<path d="M156.7 88.6h-9.9v19.7h-27.1M156.7 83.6h-54.3v2.5M193.7 88.6h9.9v19.7h7.4v-10.8M206.5 94.5h8.9v1h-8.9zM206.5 96.5h8.9v1h-8.9zM212.4 83.6a1.43 1.43 0 0 0-1.5-1.4 1.43 1.43 0 0 0-1.4 1.4h-15.8M230.7 83.6h24.7l4.9 5M280.1 99.9v2a1.43 1.43 0 0 1 1.4 1.4 1.43 1.43 0 0 1-1.4 1.5M280.1 86.6v10.4a1.43 1.43 0 0 1 1.4 1.4 1.43 1.43 0 0 1-1.4 1.4M280.1 83.6l1.5 3h-3zM292.4 98.4h-27.1l-5 5M336.8 98.4h7.4"/>
<path d="M92.6 108.3v4.9h-5M102.4 100.9v7.4M102.4 108.3h9.9M112.3 106.3h7.3v3.9h-7.3zM280.1 104.9v1.9a1.43 1.43 0 0 1 1.4 1.5 1.43 1.43 0 0 1-1.4 1.4M280.1 109.8v18.2h12.3M285 108.3h7.4M285 113.2h7.4M285 118.2h7.4M292.4 103.4h-27.1l-5 4.9M336.8 108.3h7.4M336.8 103.4h7.4"/>
<path d="M336.8 113.2h7.4M336.8 118.2h7.4M87.6 123.1h5v4.9M92.6 128v20.7a1.43 1.43 0 0 1 1.3 1.5 1.43 1.43 0 0 1-1.4 1.4M92.6 128h17.2M220.9 135.4v-4.9h9.8v4.9M228.3 125.6h4.9M230.7 125.6v4.9M285 123.1h7.4M285 133h7.4M336.8 128h7.4M336.8 123.1h7.4"/>
<path d="M336.8 133h7.4M87.6 150.2h14.8M92.6 151.7v6.9a1.43 1.43 0 0 1 1.3 1.4 1.43 1.43 0 0 1-1.4 1.5M255.4 157.6l4.9 4.9M255.4 152.7l4.9 4.9M87.6 160.1h14.8M92.6 161.6v20.7h9.8M90.1 187.2h4.9M92.6 182.3v4.9M309.7 190.1v19.3M309.7 187.2l1.5 2.9h-3zM322 187.2h5"/>
<path d="M324.5 187.2v9.9h9.9M331.9 194.6h7.9v14.8h-7.9zM309.7 202h24.7M322 216.8h5M334.4 206.9h-9.9v9.9M335.8 201.5h2v5.9h-2v-1h1v-3.9h-1zM309.7 221.7v4.9M304.8 251.3h9.8M306.2 252.8h6.9M307.7 254.2h4M309.2 255.7h1M309.7 241.4v9.9"/>
</g>
<g fill="#000">
<path d="M127.1 68.9l4.9-5 5 5zM127.1 93.5h9.9l-5 4.9z"/>
<path d="M206.5 94.5h8.9v1h-8.9z" fill-rule="evenodd"/>
<path d="M206.5 96.5h8.9v1h-8.9z" fill-rule="evenodd"/>
<path d="M335.8 201.5h2v5.9h-2v-1h1v-3.9h-1z" fill-rule="evenodd"/>
</g>
<path d="M161.6 68.9h27.1v24.5h-27.1z" fill="#443c3e" stroke="#443c3e" stroke-width=".3"/>
<circle cx="164.1" cy="70.8" r=".44" fill="none" stroke="#fff" stroke-width=".3"/>
<g fill="#000080" stroke="#000080" stroke-width=".3">
<circle cx="132" cy="78.7" r=".94"/>
<circle cx="132" cy="54" r=".94"/>
<circle cx="132" cy="83.6" r=".94"/>
<circle cx="132" cy="108.3" r=".94"/>
<circle cx="102.4" cy="86.1" r=".94"/>
<circle cx="210.9" cy="108.3" r=".94"/>
<circle cx="230.7" cy="56.5" r=".94"/>
<circle cx="210.9" cy="73.7" r=".94"/>
<circle cx="92.5" cy="54" r=".94"/>
<circle cx="102.4" cy="54" r=".94"/>
<circle cx="102.4" cy="108.3" r=".94"/>
<circle cx="230.7" cy="83.6" r=".94"/>
<circle cx="220.8" cy="78.7" r=".94"/>
<circle cx="102.4" cy="160" r=".94"/>
<circle cx="102.4" cy="150.2" r=".94"/>
<circle cx="102.4" cy="76.2" r=".94"/>
<circle cx="102.4" cy="128" r=".94"/>
<circle cx="230.7" cy="130.4" r=".94"/>
<circle cx="92.5" cy="108.3" r=".94"/>
<circle cx="92.5" cy="128" r=".94"/>
<circle cx="102.4" cy="182.2" r=".94"/>
<circle cx="92.5" cy="182.2" r=".94"/>
<circle cx="309.6" cy="201.9" r=".94"/>
</g>
<path d="M333.9 196.6h.9v.8h-.9zM333.9 206.4h.9v.9h-.9zM333.9 201.5h.9v.9h-.9z" fill="#000" stroke="#000" stroke-width=".3"/>
<path d="M292.4 96.5l.5-.5h4l.4 .5v3.9l-.4 .5h-4l-.5-.5z" fill-rule="evenodd" fill="#443c3e"/>
<path d="M292.4 96.5l.5-.5h4l.4 .5v3.9l-.4 .5h-4l-.5-.5z" fill="none" stroke="#443c3e" stroke-width=".3"/>
<path d="M292.4 101.4l.5-.5h4l.4 .5v3.9l-.4 .5h-4l-.5-.5z" fill-rule="evenodd" fill="#443c3e"/>
<path d="M292.4 101.4l.5-.5h4l.4 .5v3.9l-.4 .5h-4l-.5-.5z" fill="none" stroke="#443c3e" stroke-width=".3"/>
<g fill="#fff" stroke="#808080" stroke-width=".3">
<path d="M293.9 97.5h1.9v1.8h-1.9z"/>
<path d="M293.9 102.4h1.9v1.9h-1.9z"/>
</g>
<path d="M292.4 106.3l.5-.5h4l.4 .5v4l-.4 .5h-4l-.5-.5z" fill-rule="evenodd" fill="#443c3e"/>
<path d="M292.9 105.8h4l.4 .5v4l-.4 .5h-4l-.5-.5v-4z" fill="none" stroke="#443c3e" stroke-width=".3"/>
<path d="M292.4 111.3l.5-.5h4l.4 .5v3.9l-.4 .5h-4l-.5-.5z" fill-rule="evenodd" fill="#443c3e"/>
<path d="M292.4 111.3l.5-.5h4l.4 .5v3.9l-.4 .5h-4l-.5-.5z" fill="none" stroke="#443c3e" stroke-width=".3"/>
<g fill="#fff" stroke="#808080" stroke-width=".3">
<path d="M293.9 107.3h1.9v1.9h-1.9z"/>
<path d="M293.9 112.2h1.9v1.9h-1.9z"/>
</g>
<path d="M292.4 116.2l.5-.5h4l.4 .5v3.9l-.4 .5h-4l-.5-.5z" fill-rule="evenodd" fill="#443c3e"/>
<path d="M292.4 116.2l.5-.5h4l.4 .5v3.9l-.4 .5h-4l-.5-.5z" fill="none" stroke="#443c3e" stroke-width=".3"/>
<path d="M292.4 121.1l.5-.5h4l.4 .5v4l-.4 .5h-4l-.5-.5z" fill-rule="evenodd" fill="#443c3e"/>
<path d="M292.4 121.1l.5-.5h4l.4 .5v4l-.4 .5h-4l-.5-.5z" fill="none" stroke="#443c3e" stroke-width=".3"/>
<g fill="#fff" stroke="#808080" stroke-width=".3">
<path d="M293.9 117.2h1.9v1.9h-1.9z"/>
<path d="M293.9 122.1h1.9v1.9h-1.9z"/>
</g>
<path d="M292.4 126.1l.5-.5h4l.4 .5v3.9l-.4 .5h-4l-.5-.5z" fill-rule="evenodd" fill="#443c3e"/>
<path d="M292.4 126.1l.5-.5h4l.4 .5v3.9l-.4 .5h-4l-.5-.5z" fill="none" stroke="#443c3e" stroke-width=".3"/>
<path d="M292.4 131l.5-.5h4l.4 .5v3.9l-.4 .5h-4l-.5-.5z" fill-rule="evenodd" fill="#443c3e"/>
<path d="M292.4 131l.5-.5h4l.4 .5v3.9l-.4 .5h-4l-.5-.5z" fill="none" stroke="#443c3e" stroke-width=".3"/>
<g fill="#fff" stroke="#808080" stroke-width=".3">
<path d="M293.9 127h1.9v1.9h-1.9z"/>
<path d="M293.9 132h1.9v1.8h-1.9z"/>
</g>
<path d="M331.9 96.5l.5-.5h3.9l.5 .5v3.9l-.5 .5h-3.9l-.5-.5z" fill-rule="evenodd" fill="#443c3e"/>
<path d="M331.9 96.5l.5-.5h3.9l.5 .5v3.9l-.5 .5h-3.9l-.5-.5z" fill="none" stroke="#443c3e" stroke-width=".3"/>
<path d="M331.9 101.4l.5-.5h3.9l.5 .5v3.9l-.5 .5h-3.9l-.5-.5z" fill-rule="evenodd" fill="#443c3e"/>
<path d="M331.9 101.4l.5-.5h3.9l.5 .5v3.9l-.5 .5h-3.9l-.5-.5z" fill="none" stroke="#443c3e" stroke-width=".3"/>
<g fill="#fff" stroke="#808080" stroke-width=".3">
<path d="M333.4 97.5h1.8v1.8h-1.8z"/>
<path d="M333.4 102.4h1.8v1.9h-1.8z"/>
</g>
<path d="M331.9 106.3l.5-.5h3.9l.5 .5v4l-.5 .5h-3.9l-.5-.5z" fill-rule="evenodd" fill="#443c3e"/>
<path d="M331.9 106.3l.5-.5h3.9l.5 .5v4l-.5 .5h-3.9l-.5-.5z" fill="none" stroke="#443c3e" stroke-width=".3"/>
<path d="M331.9 111.3l.5-.5h3.9l.5 .5v3.9l-.5 .5h-3.9l-.5-.5z" fill-rule="evenodd" fill="#443c3e"/>
<path d="M331.9 111.3l.5-.5h3.9l.5 .5v3.9l-.5 .5h-3.9l-.5-.5z" fill="none" stroke="#443c3e" stroke-width=".3"/>
<g fill="#fff" stroke="#808080" stroke-width=".3">
<path d="M333.4 107.3h1.8v1.9h-1.8z"/>
<path d="M333.4 112.2h1.8v1.9h-1.8z"/>
</g>
<path d="M331.9 116.2l.5-.5h3.9l.5 .5v3.9l-.5 .5h-3.9l-.5-.5z" fill-rule="evenodd" fill="#443c3e"/>
<path d="M331.9 116.2l.5-.5h3.9l.5 .5v3.9l-.5 .5h-3.9l-.5-.5z" fill="none" stroke="#443c3e" stroke-width=".3"/>
<path d="M331.9 121.1l.5-.5h3.9l.5 .5v4l-.5 .5h-3.9l-.5-.5z" fill-rule="evenodd" fill="#443c3e"/>
<path d="M331.9 121.1l.5-.5h3.9l.5 .5v4l-.5 .5h-3.9l-.5-.5z" fill="none" stroke="#443c3e" stroke-width=".3"/>
<g fill="#fff" stroke="#808080" stroke-width=".3">
<path d="M333.4 117.2h1.8v1.9h-1.8z"/>
<path d="M333.4 122.1h1.8v1.9h-1.8z"/>
</g>
<path d="M331.9 126.1l.5-.5h3.9l.5 .5v3.9l-.5 .5h-3.9l-.5-.5z" fill-rule="evenodd" fill="#443c3e"/>
<path d="M331.9 126.1l.5-.5h3.9l.5 .5v3.9l-.5 .5h-3.9l-.5-.5z" fill="none" stroke="#443c3e" stroke-width=".3"/>
<path d="M331.9 131l.5-.5h3.9l.5 .5v3.9l-.5 .5h-3.9l-.5-.5z" fill-rule="evenodd" fill="#443c3e"/>
<path d="M331.9 131l.5-.5h3.9l.5 .5v3.9l-.5 .5h-3.9l-.5-.5z" fill="none" stroke="#443c3e" stroke-width=".3"/>
<g fill="#fff" stroke="#808080" stroke-width=".3">
<path d="M333.4 127h1.8v1.9h-1.8z"/>
<path d="M333.4 132h1.8v1.8h-1.8z"/>
</g>
<g fill="none" stroke="#ee0e22" stroke-width=".3">
<path d="M287 115.7h3.9l-1 1M288 119.6l-1 1M288 109.8l-1 1M289.9 114.7l1 1M290.9 110.8h-3.9l1 1M338.3 110.8h4l-1 1M338.3 115.7h4l-1 1M339.3 119.6l-1 1M339.3 104.9l-1 .9M341.3 109.8l1 1M341.3 114.7l1 1M341.3 119.6l1 1"/>
<path d="M342.3 105.8h-4l1 1M290.9 120.6h-3.9l1 1M338.3 120.6h4l-1 1M338.3 120.6l1 1"/>
</g>
<text font-size="8.5" fill="#ffcb05" x="24.7" y="20.3">OPTO Click schematic v100</text>
<text font-size="5.3" fill="#231f20" x="26.1" y="267.5">www.mikroe.com</text>
<g font-size="4.1">
<text x="88.1" y="48.3">A1_2</text>
<text x="112.3" y="51.3">R1</text>
<text x="227.1" y="50.8">VCC</text>
<text x="104.9" y="65.6">R2</text>
<text x="112.3" y="60.1">390</text>
<text x="207.2" y="63.1">+5V</text>
<text x="58.5" y="68">CN1</text>
<text x="104.9" y="70.5">10K</text>
<text x="161.6" y="68">U1</text>
<text x="49.5" y="77.9">K1</text>
<text x="112.3" y="77.9">K1</text>
<text x="150.6" y="77.9">2</text>
<text x="150.9" y="73">1</text>
<text x="197.7" y="77.9">7</text>
<text x="197.7" y="73">8</text>
<text x="245.5" y="77.9">IN1</text>
<text x="112.3" y="82.8">K2</text>
<text x="150.8" y="82.8">3</text>
<text x="197.7" y="82.8">6</text>
<text x="245.5" y="82.8">IN2</text>
<text x="275.3" y="82.8">+3V3</text>
<text x="345.4" y="82.8">+5V</text>
<text x="49.5" y="87.7">K2</text>
<text x="150.6" y="87.7">4</text>
<text x="197.7" y="87.7">5</text>
<text x="104.9" y="95.1">R5</text>
<text x="58.5" y="97.6">IN1&amp;2</text>
<text x="104.9" y="100.1">10K</text>
<text x="161.6" y="97.6">VO2630</text>
<text x="265.3" y="97.6">IN4</text>
<text x="298.8" y="100.1">AN</text>
<text x="321" y="100.1">PWM</text>
<text x="58.5" y="105">CN4</text>
<text x="112.3" y="105.5">R6</text>
<text x="265.3" y="102.5">IN3</text>
<text x="265.3" y="107.5">IN2</text>
<text x="298.8" y="105">RST</text>
<text x="323.5" y="105">INT</text>
<text x="359" y="102.5">IN1</text>
<text x="298.8" y="109.9">CS</text>
<text x="325.5" y="109.9">TX</text>
<text x="45.7" y="114.9">A1/2</text>
<text x="112.3" y="114.4">390</text>
<text x="298.8" y="114.9">SCK</text>
<text x="323.5" y="119.8">SCL</text>
<text x="325.4" y="114.9">RX</text>
<text x="45.7" y="122.3">A3/4</text>
<text x="112.3" y="125.2">R7</text>
<text x="227.1" y="124.7">VCC</text>
<text x="298.8" y="125.2">MOSI</text>
<text x="298.8" y="120.3">MISO</text>
<text x="322.5" y="124.7">SDA</text>
<text x="298.3" y="129.7">+3.3V</text>
<text x="322.5" y="129.7">+5V</text>
<text x="58.5" y="134.6">Vled</text>
<text x="112.3" y="134.1">390</text>
<text x="207.2" y="137">+5V</text>
<text x="298.8" y="134.6">GND</text>
<text x="322" y="134.6">GND</text>
<text x="58.5" y="142">CN3</text>
<text x="104.4" y="139.5">R10</text>
<text x="161.6" y="142">U2</text>
<text x="104.4" y="144.4">10K</text>
<text x="150.9" y="146.9">1</text>
<text x="197.7" y="146.9">8</text>
<text x="49.5" y="151.8">K3</text>
<text x="112.3" y="151.8">K3</text>
<text x="150.6" y="151.8">2</text>
<text x="197.7" y="151.8">7</text>
<text x="245.5" y="151.8">IN3</text>
<text x="49.5" y="161.7">K4</text>
<text x="112.3" y="156.8">K4</text>
<text x="150.6" y="161.7">4</text>
<text x="150.8" y="156.8">3</text>
<text x="197.7" y="161.7">5</text>
<text x="197.7" y="156.8">6</text>
<text x="245.5" y="156.8">IN4</text>
<text x="58.5" y="171.6">IN3&amp;4</text>
<text x="104.9" y="169.1">R11</text>
<text x="161.6" y="171.6">VO2630</text>
<text x="104.9" y="174">10K</text>
<text x="112.3" y="179.5">R12</text>
<text x="88.1" y="191.3">A3_4</text>
<text x="112.3" y="188.3">390</text>
<text x="306" y="186.4">VCC</text>
<text x="319.7" y="186.4">+3V3</text>
<text x="312.2" y="213.5">R13</text>
<text x="331.4" y="213.5">J1A</text>
<text x="312.2" y="218.4">2K2</text>
<text x="320.7" y="220.9">+5V</text>
<text x="319.6" y="235.2">LD1A</text>
<text x="319.6" y="240.6">PWR</text>
</g>
<g font-size="4.1" fill="#fff">
<text x="162.6" y="75.4">A1</text>
<text x="180.3" y="75.4">VCC</text>
<text x="162.6" y="80.3">K1</text>
<text x="180.7" y="80.3">Vo1</text>
<text x="162.6" y="85.3">K2</text>
<text x="180.7" y="85.3">Vo2</text>
<text x="162.6" y="90.2">A2</text>
<text x="179.4" y="90.2">GND</text>
<text x="162.6" y="149.4">A1</text>
<text x="180.3" y="149.4">VCC</text>
<text x="162.6" y="154.3">K1</text>
<text x="180.7" y="154.3">Vo1</text>
<text x="162.6" y="159.2">K2</text>
<text x="180.7" y="159.2">Vo2</text>
<text x="162.6" y="164.2">A2</text>
<text x="179.4" y="164.2">GND</text>
</g>
<g font-size="3.9">
<text x="227" y="66.4" transform="rotate(-90 227 66.4)">10K</text>
<text x="236.8" y="66.4" transform="rotate(-90 236.8 66.4)">10K</text>
<text x="140.6" y="76.3" transform="rotate(-90 140.6 76.3)">D1 BAT43</text>
<text x="227" y="73.8" transform="rotate(-90 227 73.8)">R3</text>
<text x="236.8" y="73.8" transform="rotate(-90 236.8 73.8)">R4</text>
<text x="219.6" y="96" transform="rotate(-90 219.6 96)">100nF</text>
<text x="140.6" y="105.8" transform="rotate(-90 140.6 105.8)">D2 BAT43</text>
<text x="219.6" y="103.4" transform="rotate(-90 219.6 103.4)">C1</text>
<text x="227" y="140.4" transform="rotate(-90 227 140.4)">10K</text>
<text x="236.8" y="140.4" transform="rotate(-90 236.8 140.4)">10K</text>
<text x="227" y="147.7" transform="rotate(-90 227 147.7)">R9</text>
<text x="236.8" y="147.7" transform="rotate(-90 236.8 147.7)">R8</text>
<text x="140.6" y="150.2" transform="rotate(-90 140.6 150.2)">D3 BAT43</text>
<text x="219.6" y="169.9" transform="rotate(-90 219.6 169.9)">100nF</text>
<text x="140.6" y="179.8" transform="rotate(-90 140.6 179.8)">D4 BAT43</text>
<text x="219.6" y="177.3" transform="rotate(-90 219.6 177.3)">C2</text>
</g>
<text font-size="3.2" fill="#939598" x="24.8" y="279.6">Mikroelektronika assumes no responsibility or liability for any errors or inaccuracies that may appear in the present document.</text>
</svg>
